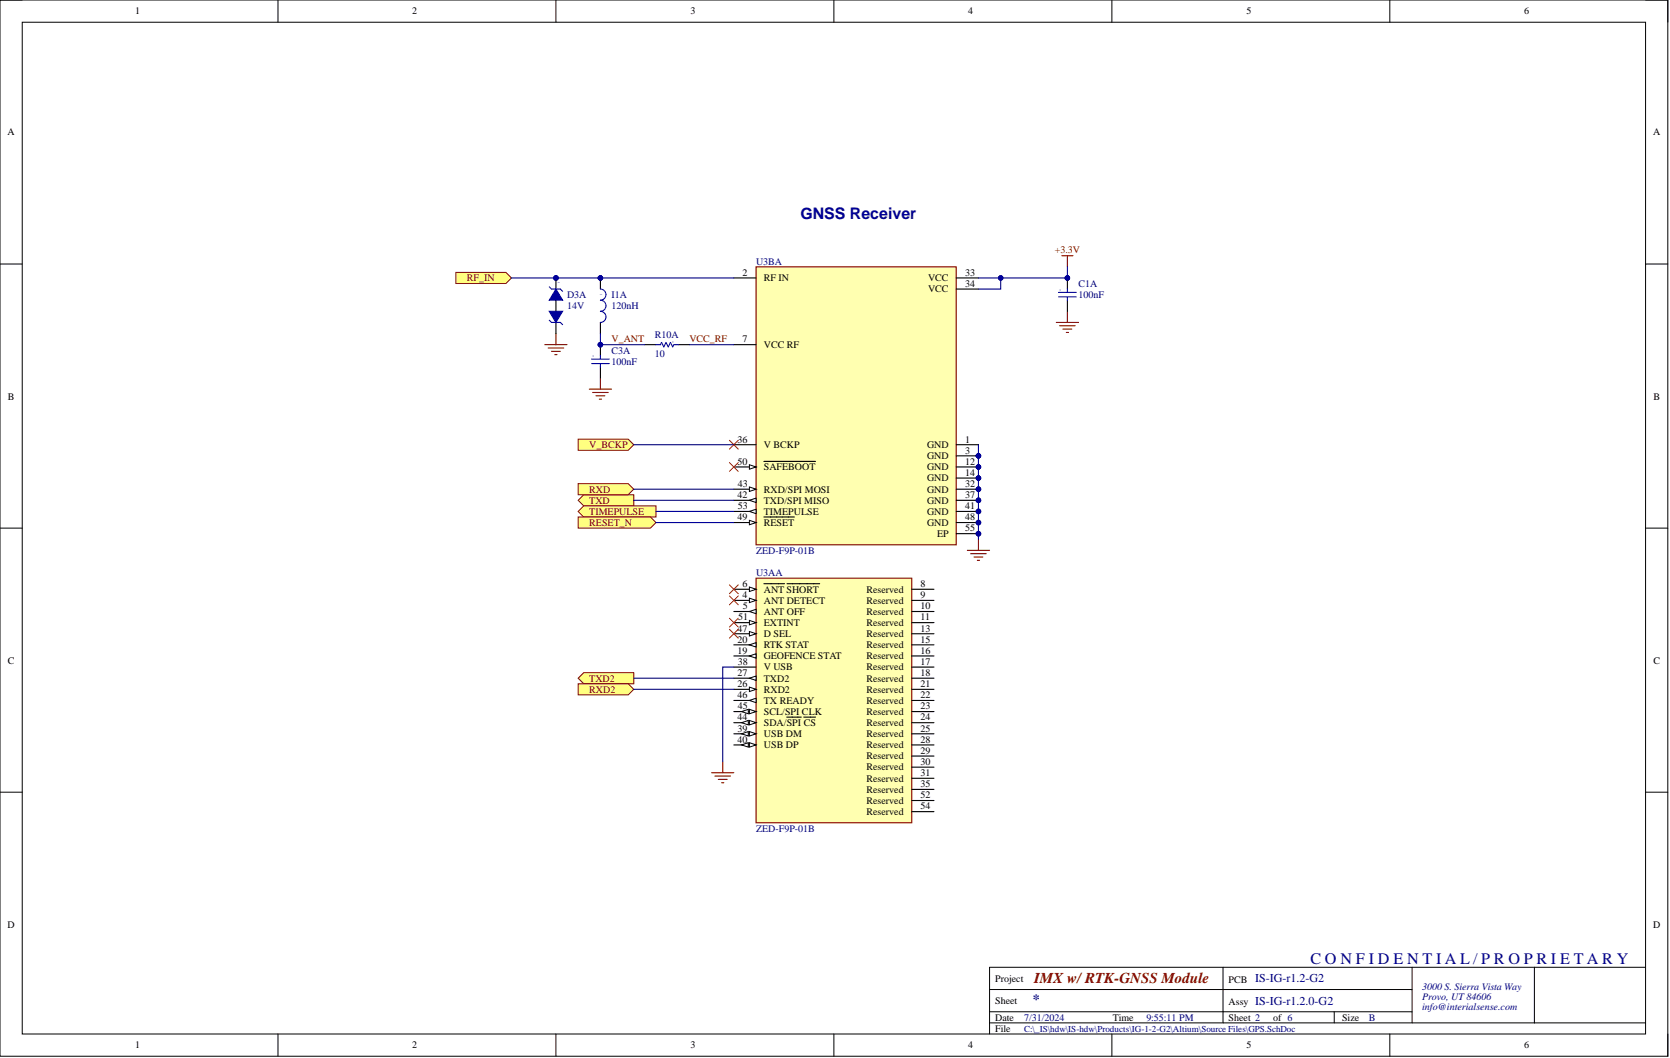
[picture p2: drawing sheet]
<svg xmlns="http://www.w3.org/2000/svg" width="381mm" height="241mm" viewBox="0 0 381 241" stroke-linecap="round" stroke-linejoin="round" font-family="sans-serif">
<g fill="none" stroke="#000" stroke-width=".23">
<path d="M0 0h380.5v240.9h-380.5zM0 0h5.1M5.1 5.1h370.3v230.7h-370.3zM63.4 0v5.1M126.8 0v5.1M190.2 0v5.1M253.7 0v5.1M317.1 0v5.1M375.4 0h5.1v5.1M0 60.2h5.1M375.4 60.2h5.1M0 120.4h5.1"/>
<path d="M375.4 120.4h5.1M0 180.7h5.1M375.4 180.7h5.1M63.4 235.8v5.1M126.8 235.8v5.1M190.2 235.8v5.1M225.8 225.7h96.4M225.8 233.3h149.6M225.8 230.8h96.4M253.7 235.8v5.1M279 220.6v12.7M304.4 230.8v2.5"/>
<path d="M317.1 235.8v5.1M322.2 220.6v12.7M350.1 220.6v12.7M375.4 220.6h-149.6v15.2M380.5 235.8v5.1"/>
</g>
<circle cx="137" cy="63.4" r=".51" fill="#000080"/>
<circle cx="137" cy="63.4" r=".51" fill="none" stroke="#000080" stroke-width=".23"/>
<path d="M137 63.4v2.5" fill="none" stroke="#000" stroke-width=".25"/>
<circle cx="137" cy="63.4" r=".51" fill="#000080"/>
<circle cx="137" cy="63.4" r=".51" fill="none" stroke="#000080" stroke-width=".23"/>
<path d="M137 73.5v2.6M147.1 78.6h2.6M154.7 78.6h2.6" fill="none" stroke="#000" stroke-width=".25"/>
<path d="M137 65.9a1.27 1.27 0 0 1 1.2 1.3 1.27 1.27 0 0 1-1.2 1.3 1.27 1.27 0 0 1 1.2 1.2 1.27 1.27 0 0 1-1.2 1.3 1.27 1.27 0 0 1 1.2 1.3 1.27 1.27 0 0 1-1.2 1.2M149.7 78.6h1l.2-.5 .5 1 .5-1 .6 1 .5-1 .5 1 .2-.5h1" fill="none" stroke="#00f" stroke-width=".25"/>
<path d="M134.4 88.8h5.1M135.2 89.5h3.6M136 90.3h2M136.7 91h.5M137 86.2v2.6" fill="none" stroke="#800000" stroke-width=".25"/>
<path d="M104 62.1h11.4l1.3 1.3-1.3 1.3h-11.4z" fill-rule="evenodd" fill="#ffff80"/>
<path d="M104 62.1h11.4l1.3 1.3-1.3 1.3h-11.4z" fill="none" stroke="#800000" stroke-width=".23"/>
<path d="M131.9 114.1l1.3-1.3h11.4v2.6h-11.4z" fill-rule="evenodd" fill="#ffff80"/>
<path d="M131.9 114.1l1.3-1.3h11.4v2.6h-11.4z" fill="none" stroke="#800000" stroke-width=".23"/>
<path d="M131.9 116.6l1.3-1.2h16.5v2.5h-16.5z" fill-rule="evenodd" fill="#ffff80"/>
<path d="M131.9 116.6l1.3-1.2h16.5v2.5h-16.5z" fill="none" stroke="#800000" stroke-width=".23"/>
<path d="M131.9 100.2h11.4l1.3 1.2-1.3 1.3h-11.4z" fill-rule="evenodd" fill="#ffff80"/>
<path d="M131.9 100.2h11.4l1.3 1.2-1.3 1.3h-11.4z" fill="none" stroke="#800000" stroke-width=".23"/>
<path d="M124.3 78.6h5.1M125.1 79.4h3.5M126.8 76.1v2.5M125.8 80.1h2M126.6 80.9h.5" fill="none" stroke="#800000" stroke-width=".25"/>
<circle cx="126.8" cy="63.4" r=".51" fill="#000080"/>
<circle cx="126.8" cy="63.4" r=".51" fill="none" stroke="#000080" stroke-width=".23"/>
<path d="M126.8 63.4v2.5" fill="none" stroke="#000" stroke-width=".25"/>
<circle cx="126.8" cy="63.4" r=".51" fill="#000080"/>
<circle cx="126.8" cy="63.4" r=".51" fill="none" stroke="#000080" stroke-width=".23"/>
<path d="M126.8 73.5v2.6" fill="none" stroke="#000" stroke-width=".25"/>
<path d="M125.3 71h3.1l-1.6 2.5z" fill="#00f"/>
<path d="M125.3 71h3.1l-1.6 2.5zM125.3 73l.5 .5h2l.6 .5" fill="none" stroke="#00f" stroke-width=".25"/>
<path d="M126.8 65.9l1.6 2.6h-3.1z" fill="#00f"/>
<path d="M125.3 65.4l.5 .5h2l.6 .5M126.8 65.9l1.6 2.6h-3.1z" fill="none" stroke="#00f" stroke-width=".25"/>
<path d="M126.8 68.5v2.5" fill="none" stroke="#000" stroke-width=".25"/>
<path d="M131.9 110.3h11.4l1.3 1.3-1.3 1.2h-11.4z" fill-rule="evenodd" fill="#ffff80"/>
<path d="M131.9 110.3h11.4l1.3 1.3-1.3 1.2h-11.4z" fill="none" stroke="#800000" stroke-width=".23"/>
<path d="M241 73.5h5.1M241.7 74.3h3.6M242.5 75.1h2M243.3 75.8h.5M243.5 71v2.5" fill="none" stroke="#800000" stroke-width=".25"/>
<circle cx="137" cy="78.6" r=".51" fill="#000080"/>
<circle cx="137" cy="78.6" r=".51" fill="none" stroke="#000080" stroke-width=".23"/>
<path d="M137 78.6v2.5" fill="none" stroke="#000" stroke-width=".25"/>
<circle cx="137" cy="78.6" r=".51" fill="#000080"/>
<circle cx="137" cy="78.6" r=".51" fill="none" stroke="#000080" stroke-width=".23"/>
<path d="M137 83.7v2.5" fill="none" stroke="#000" stroke-width=".25"/>
<path d="M135 82.9h4M135 81.9h4M137 81.1v.8M137 82.9v.8" fill="none" stroke="#00f" stroke-width=".25"/>
<path d="M131.9 117.9h16.5l1.3 1.3-1.3 1.2h-16.5z" fill-rule="evenodd" fill="#ffff80"/>
<path d="M131.9 117.9h16.5l1.3 1.3-1.3 1.2h-16.5z" fill="none" stroke="#800000" stroke-width=".23"/>
<circle cx="243.5" cy="63.4" r=".51" fill="#000080"/>
<circle cx="243.5" cy="63.4" r=".51" fill="none" stroke="#000080" stroke-width=".23"/>
<path d="M243.5 63.4v2.5" fill="none" stroke="#000" stroke-width=".25"/>
<circle cx="243.5" cy="63.4" r=".51" fill="#000080"/>
<circle cx="243.5" cy="63.4" r=".51" fill="none" stroke="#000080" stroke-width=".23"/>
<path d="M243.5 68.5v2.5" fill="none" stroke="#000" stroke-width=".25"/>
<path d="M241.5 67.7h4M241.5 66.7h4M243.5 65.9v.8M243.5 67.7v.8" fill="none" stroke="#00f" stroke-width=".25"/>
<path d="M172.5 131.9h35.5v55.7h-35.5z" fill-rule="evenodd" fill="#ffffb0"/>
<path d="M172.5 131.9h35.5v55.7h-35.5z" fill="none" stroke="#800000" stroke-width=".25"/>
<g fill="none" stroke="#000" stroke-width=".25">
<path d="M167.4 136.9h5.1M208 134.4h5.1M208 136.9h5.1M208 139.5h5.1M208 142h5.1M208 144.5h5.1M208 147.1h5.1M208 149.6h5.1M208 152.1h5.1M208 154.7h5.1M208 157.2h5.1M208 159.8h5.1"/>
<path d="M208 162.3h5.1M208 164.8h5.1M208 167.4h5.1M208 169.9h5.1M208 172.4h5.1M208 175h5.1M208 177.5h5.1M208 180h5.1M208 182.6h5.1M208 185.1h5.1"/>
</g>
<path d="M171 136.4l1.5 .5-1.5 .5z" fill="#f8fcff"/>
<path d="M171 136.4l1.5 .5-1.5 .5z" fill="none" stroke="#000" stroke-width=".23"/>
<path d="M167.4 139.5h5.1" fill="none" stroke="#000" stroke-width=".25"/>
<path d="M171 139.5l1.5-.5v1z" fill="#f8fcff"/>
<path d="M171 139.5l1.5-.5v1z" fill="none" stroke="#000" stroke-width=".23"/>
<path d="M167.4 157.2h5.1" fill="none" stroke="#000" stroke-width=".25"/>
<path d="M171 156.7l1.5 .5-1.5 .5z" fill="#f8fcff"/>
<path d="M171 156.7l1.5 .5-1.5 .5z" fill="none" stroke="#000" stroke-width=".23"/>
<path d="M167.4 154.7h5.1" fill="none" stroke="#000" stroke-width=".25"/>
<path d="M171 154.7l1.5-.5v1z" fill="#f8fcff"/>
<path d="M171 154.7l1.5-.5v1z" fill="none" stroke="#000" stroke-width=".23"/>
<path d="M167.4 167.4h5.1" fill="none" stroke="#000" stroke-width=".25"/>
<path d="M171 166.9l1.5 .5-1.5 .5z" fill="#f8fcff"/>
<path d="M171 166.9l1.5 .5-1.5 .5z" fill="none" stroke="#000" stroke-width=".23"/>
<path d="M169.2 167.4l1.5-.5v1z" fill="#f8fcff"/>
<path d="M169.2 167.4l1.5-.5v1z" fill="none" stroke="#000" stroke-width=".23"/>
<path d="M167.4 169.9h5.1" fill="none" stroke="#000" stroke-width=".25"/>
<path d="M171 169.4l1.5 .5-1.5 .5z" fill="#f8fcff"/>
<path d="M171 169.4l1.5 .5-1.5 .5z" fill="none" stroke="#000" stroke-width=".23"/>
<path d="M169.2 169.9l1.5-.5v1z" fill="#f8fcff"/>
<path d="M169.2 169.9l1.5-.5v1z" fill="none" stroke="#000" stroke-width=".23"/>
<path d="M167.4 134.4h5.1" fill="none" stroke="#000" stroke-width=".25"/>
<path d="M171 133.9l1.5 .5-1.5 .5z" fill="#f8fcff"/>
<path d="M171 133.9l1.5 .5-1.5 .5z" fill="none" stroke="#000" stroke-width=".23"/>
<path d="M174.3 133.1h4.7M179.6 133.1h7.4M167.4 144.5h5.1" fill="none" stroke="#000" stroke-width=".25"/>
<path d="M171 144l1.5 .5-1.5 .5z" fill="#f8fcff"/>
<path d="M171 144l1.5 .5-1.5 .5z" fill="none" stroke="#000" stroke-width=".23"/>
<path d="M167.4 142h5.1" fill="none" stroke="#000" stroke-width=".25"/>
<path d="M171 141.5l1.5 .5-1.5 .5z" fill="#f8fcff"/>
<path d="M171 141.5l1.5 .5-1.5 .5z" fill="none" stroke="#000" stroke-width=".23"/>
<path d="M167.4 149.6h5.1" fill="none" stroke="#000" stroke-width=".25"/>
<path d="M171 149.6l1.5-.5v1z" fill="#f8fcff"/>
<path d="M171 149.6l1.5-.5v1z" fill="none" stroke="#000" stroke-width=".23"/>
<path d="M167.4 147.1h5.1" fill="none" stroke="#000" stroke-width=".25"/>
<path d="M171 147.1l1.5-.5v1z" fill="#f8fcff"/>
<path d="M171 147.1l1.5-.5v1z" fill="none" stroke="#000" stroke-width=".23"/>
<path d="M167.4 162.3h5.1" fill="none" stroke="#000" stroke-width=".25"/>
<path d="M171 161.8l1.5 .5-1.5 .5z" fill="#f8fcff"/>
<path d="M171 161.8l1.5 .5-1.5 .5z" fill="none" stroke="#000" stroke-width=".23"/>
<path d="M169.2 162.3l1.5-.5v1z" fill="#f8fcff"/>
<path d="M169.2 162.3l1.5-.5v1z" fill="none" stroke="#000" stroke-width=".23"/>
<path d="M167.4 164.8h5.1" fill="none" stroke="#000" stroke-width=".25"/>
<path d="M171 164.3l1.5 .5-1.5 .5z" fill="#f8fcff"/>
<path d="M171 164.3l1.5 .5-1.5 .5z" fill="none" stroke="#000" stroke-width=".23"/>
<path d="M169.2 164.8l1.5-.5v1z" fill="#f8fcff"/>
<path d="M169.2 164.8l1.5-.5v1z" fill="none" stroke="#000" stroke-width=".23"/>
<path d="M167.4 159.8h5.1M179.5 163.6h3.3M183.4 163.6h2.7" fill="none" stroke="#000" stroke-width=".25"/>
<path d="M171 159.8l1.5-.6v1.1z" fill="#f8fcff"/>
<path d="M171 159.8l1.5-.6v1.1z" fill="none" stroke="#000" stroke-width=".23"/>
<path d="M167.4 152.1h5.1" fill="none" stroke="#000" stroke-width=".25"/>
<circle cx="223.2" cy="121.7" r=".51" fill="#000080"/>
<circle cx="223.2" cy="121.7" r=".51" fill="none" stroke="#000080" stroke-width=".23"/>
<circle cx="223.2" cy="104" r=".51" fill="#000080"/>
<circle cx="223.2" cy="104" r=".51" fill="none" stroke="#000080" stroke-width=".23"/>
<circle cx="223.2" cy="106.5" r=".51" fill="#000080"/>
<circle cx="223.2" cy="106.5" r=".51" fill="none" stroke="#000080" stroke-width=".23"/>
<circle cx="223.2" cy="109" r=".51" fill="#000080"/>
<circle cx="223.2" cy="109" r=".51" fill="none" stroke="#000080" stroke-width=".23"/>
<circle cx="223.2" cy="111.6" r=".51" fill="#000080"/>
<circle cx="223.2" cy="111.6" r=".51" fill="none" stroke="#000080" stroke-width=".23"/>
<circle cx="223.2" cy="114.1" r=".51" fill="#000080"/>
<circle cx="223.2" cy="114.1" r=".51" fill="none" stroke="#000080" stroke-width=".23"/>
<circle cx="223.2" cy="116.6" r=".51" fill="#000080"/>
<circle cx="223.2" cy="116.6" r=".51" fill="none" stroke="#000080" stroke-width=".23"/>
<circle cx="223.2" cy="119.2" r=".51" fill="#000080"/>
<circle cx="223.2" cy="119.2" r=".51" fill="none" stroke="#000080" stroke-width=".23"/>
<path d="M172.5 60.9h45.7v63.4h-45.7z" fill-rule="evenodd" fill="#ffffb0"/>
<path d="M172.5 60.9h45.7v63.4h-45.7z" fill="none" stroke="#800000" stroke-width=".25"/>
<path d="M167.4 111.6h5.1" fill="none" stroke="#000" stroke-width=".25"/>
<path d="M171 111.1l1.5 .5-1.5 .5z" fill="#f8fcff"/>
<path d="M171 111.1l1.5 .5-1.5 .5z" fill="none" stroke="#000" stroke-width=".23"/>
<path d="M167.4 114.1h5.1" fill="none" stroke="#000" stroke-width=".25"/>
<path d="M171 114.1l1.5-.5v1z" fill="#f8fcff"/>
<path d="M171 114.1l1.5-.5v1z" fill="none" stroke="#000" stroke-width=".23"/>
<path d="M167.4 119.2h5.1" fill="none" stroke="#000" stroke-width=".25"/>
<path d="M171 118.7l1.5 .5-1.5 .5z" fill="#f8fcff"/>
<path d="M171 118.7l1.5 .5-1.5 .5z" fill="none" stroke="#000" stroke-width=".23"/>
<path d="M167.4 106.5h5.1M174.3 117.9h6.9" fill="none" stroke="#000" stroke-width=".25"/>
<path d="M171 106l1.5 .5-1.5 .5z" fill="#f8fcff"/>
<path d="M171 106l1.5 .5-1.5 .5z" fill="none" stroke="#000" stroke-width=".23"/>
<path d="M167.4 63.4h5.1M167.4 116.6h5.1M174.3 105.2h11.8" fill="none" stroke="#000" stroke-width=".25"/>
<path d="M171 116.6l1.5-.5v1.1z" fill="#f8fcff"/>
<path d="M171 116.6l1.5-.5v1.1z" fill="none" stroke="#000" stroke-width=".23"/>
<path d="M167.4 78.6h5.1M218.2 63.4h5M218.2 65.9h5M167.4 101.4h5.1M218.2 121.7h5" fill="none" stroke="#000" stroke-width=".25"/>
<circle cx="223.2" cy="121.7" r=".51" fill="#000080"/>
<circle cx="223.2" cy="121.7" r=".51" fill="none" stroke="#000080" stroke-width=".23"/>
<path d="M218.2 101.4h5M218.2 104h5" fill="none" stroke="#000" stroke-width=".25"/>
<circle cx="223.2" cy="104" r=".51" fill="#000080"/>
<circle cx="223.2" cy="104" r=".51" fill="none" stroke="#000080" stroke-width=".23"/>
<path d="M218.2 106.5h5" fill="none" stroke="#000" stroke-width=".25"/>
<circle cx="223.2" cy="106.5" r=".51" fill="#000080"/>
<circle cx="223.2" cy="106.5" r=".51" fill="none" stroke="#000080" stroke-width=".23"/>
<path d="M218.2 109h5" fill="none" stroke="#000" stroke-width=".25"/>
<circle cx="223.2" cy="109" r=".51" fill="#000080"/>
<circle cx="223.2" cy="109" r=".51" fill="none" stroke="#000080" stroke-width=".23"/>
<path d="M218.2 111.6h5" fill="none" stroke="#000" stroke-width=".25"/>
<circle cx="223.2" cy="111.6" r=".51" fill="#000080"/>
<circle cx="223.2" cy="111.6" r=".51" fill="none" stroke="#000080" stroke-width=".23"/>
<path d="M218.2 114.1h5" fill="none" stroke="#000" stroke-width=".25"/>
<circle cx="223.2" cy="114.1" r=".51" fill="#000080"/>
<circle cx="223.2" cy="114.1" r=".51" fill="none" stroke="#000080" stroke-width=".23"/>
<path d="M218.2 116.6h5" fill="none" stroke="#000" stroke-width=".25"/>
<circle cx="223.2" cy="116.6" r=".51" fill="#000080"/>
<circle cx="223.2" cy="116.6" r=".51" fill="none" stroke="#000080" stroke-width=".23"/>
<path d="M218.2 119.2h5" fill="none" stroke="#000" stroke-width=".25"/>
<circle cx="223.2" cy="119.2" r=".51" fill="#000080"/>
<circle cx="223.2" cy="119.2" r=".51" fill="none" stroke="#000080" stroke-width=".23"/>
<path d="M242.3 58.3h2.5M243.5 58.3v2.6M220.7 125.5h5.1M221.5 126.3h3.5M222.2 127h2M223 127.8h.5M223.2 123v2.5M162.3 176.2h5.1M163.1 177h3.6M163.9 177.8h2M164.6 178.5h.5M164.9 173.7v2.5" fill="none" stroke="#800000" stroke-width=".25"/>
<path d="M166.4 105.5l2 2M166.4 100.4l2 2M168.4 105.5l-2 2M168.4 100.4l-2 2M166.4 133.4l2 2M166.4 135.9l2 2M168.4 133.4l-2 2M168.4 135.9l-2 2M166.4 141l2 2M166.4 143.5l2 2.1M168.4 141l-2 2M168.4 143.5l-2 2.1" fill="none" stroke="#f00" stroke-width=".23"/>
<path d="M131.9 154.7l1.3-1.3h11.4v2.5h-11.4z" fill-rule="evenodd" fill="#ffff80"/>
<path d="M131.9 154.7l1.3-1.3h11.4v2.5h-11.4z" fill="none" stroke="#800000" stroke-width=".23"/>
<path d="M131.9 155.9h11.4l1.3 1.3-1.3 1.3h-11.4z" fill-rule="evenodd" fill="#ffff80"/>
<path d="M131.9 155.9h11.4l1.3 1.3-1.3 1.3h-11.4z" fill="none" stroke="#800000" stroke-width=".23"/>
<path d="M223.2 101.4v21.6" fill="none" stroke="#000080" stroke-width=".25"/>
<circle cx="223.2" cy="121.7" r=".51" fill="#000080"/>
<circle cx="223.2" cy="121.7" r=".51" fill="none" stroke="#000080" stroke-width=".23"/>
<circle cx="223.2" cy="119.2" r=".51" fill="#000080"/>
<circle cx="223.2" cy="119.2" r=".51" fill="none" stroke="#000080" stroke-width=".23"/>
<circle cx="223.2" cy="116.6" r=".51" fill="#000080"/>
<circle cx="223.2" cy="116.6" r=".51" fill="none" stroke="#000080" stroke-width=".23"/>
<circle cx="223.2" cy="114.1" r=".51" fill="#000080"/>
<circle cx="223.2" cy="114.1" r=".51" fill="none" stroke="#000080" stroke-width=".23"/>
<circle cx="223.2" cy="111.6" r=".51" fill="#000080"/>
<circle cx="223.2" cy="111.6" r=".51" fill="none" stroke="#000080" stroke-width=".23"/>
<circle cx="223.2" cy="109" r=".51" fill="#000080"/>
<circle cx="223.2" cy="109" r=".51" fill="none" stroke="#000080" stroke-width=".23"/>
<circle cx="223.2" cy="106.5" r=".51" fill="#000080"/>
<circle cx="223.2" cy="106.5" r=".51" fill="none" stroke="#000080" stroke-width=".23"/>
<circle cx="223.2" cy="104" r=".51" fill="#000080"/>
<circle cx="223.2" cy="104" r=".51" fill="none" stroke="#000080" stroke-width=".23"/>
<path d="M116.7 63.4h50.7" fill="none" stroke="#000080" stroke-width=".25"/>
<circle cx="126.8" cy="63.4" r=".51" fill="#000080"/>
<circle cx="126.8" cy="63.4" r=".51" fill="none" stroke="#000080" stroke-width=".23"/>
<circle cx="137" cy="63.4" r=".51" fill="#000080"/>
<circle cx="137" cy="63.4" r=".51" fill="none" stroke="#000080" stroke-width=".23"/>
<path d="M137 76.1v2.5h10.1" fill="none" stroke="#000080" stroke-width=".25"/>
<circle cx="137" cy="78.6" r=".51" fill="#000080"/>
<circle cx="137" cy="78.6" r=".51" fill="none" stroke="#000080" stroke-width=".23"/>
<path d="M228.3 63.4v2.5h-5.1M144.6 114.1h22.8M144.6 111.6h22.8M144.6 101.4h22.8M149.7 119.2h17.7M149.7 116.6h17.7" fill="none" stroke="#000080" stroke-width=".25"/>
<circle cx="228.3" cy="63.4" r=".51" fill="#000080"/>
<circle cx="228.3" cy="63.4" r=".51" fill="none" stroke="#000080" stroke-width=".23"/>
<path d="M157.3 78.6h10.1M243.5 60.9v2.5h-20.3M167.4 152.1h-2.5v21.6" fill="none" stroke="#000080" stroke-width=".25"/>
<circle cx="228.3" cy="63.4" r=".51" fill="#000080"/>
<circle cx="228.3" cy="63.4" r=".51" fill="none" stroke="#000080" stroke-width=".23"/>
<circle cx="243.5" cy="63.4" r=".51" fill="#000080"/>
<circle cx="243.5" cy="63.4" r=".51" fill="none" stroke="#000080" stroke-width=".23"/>
<path d="M144.6 157.2h22.8M144.6 154.7h22.8" fill="none" stroke="#000080" stroke-width=".25"/>
<text font-size="3.7" fill="#000080" x="298.9" y="219.8">C O N F I D E N T I A L / P R O P R I E T A R Y</text>
<text font-size="3.6" fill="#000080" x="182.6" y="50">GNSS Receiver</text>
<text font-size="3.4" fill="#800000" x="235.9" y="224.2">IMX w/ RTK-GNSS Module</text>
<text font-size="3.2" fill="#000080" x="235.7" y="229.1">*</text>
<g font-size="2.7" fill="#000080">
<text x="286.4" y="224.1">IS-IG-r1.2-G2</text>
<text x="286.4" y="229.1">IS-IG-r1.2.0-G2</text>
</g>
<g font-size="2.3">
<text x="30.9" y="3.3">1</text>
<text x="94.1" y="3.3">2</text>
<text x="157.6" y="3.3">3</text>
<text x="220.9" y="3.3">4</text>
<text x="284.4" y="3.3">5</text>
<text x="347.7" y="3.3">6</text>
<text x="1.7" y="30.9">A</text>
<text x="377.2" y="30.9">A</text>
<text x="169.4" y="62.9">2</text>
<text x="174.3" y="64.2">RF IN</text>
<text x="211.7" y="64.2">VCC</text>
<text x="220.2" y="62.9">33</text>
<text x="220.2" y="65.4">34</text>
<text x="211.7" y="66.7">VCC</text>
<text x="169.4" y="78.1">7</text>
<text x="174.3" y="79.4">VCC RF</text>
<text x="1.8" y="91.1">B</text>
<text x="377.2" y="91.1">B</text>
<text x="168.3" y="100.9">36</text>
<text x="220.2" y="100.9">1</text>
<text x="168.3" y="106">50</text>
<text x="174.3" y="107.3">SAFEBOOT</text>
<text x="174.3" y="102.2">V BCKP</text>
<text x="211.5" y="102.2">GND</text>
<text x="211.5" y="104.7">GND</text>
<text x="211.5" y="107.3">GND</text>
<text x="220.2" y="103.5">3</text>
<text x="220.2" y="106">12</text>
<text x="168.3" y="113.6">42</text>
<text x="168.3" y="111.1">43</text>
<text x="174.3" y="112.3">RXD/SPI MOSI</text>
<text x="211.5" y="109.8">GND</text>
<text x="211.5" y="112.3">GND</text>
<text x="220.2" y="108.5">14</text>
<text x="220.2" y="111.1">32</text>
<text x="220.2" y="113.6">37</text>
<text x="168.3" y="118.7">49</text>
<text x="168.3" y="116.1">53</text>
<text x="174.3" y="114.9">TXD/SPI MISO</text>
<text x="174.3" y="119.9">RESET</text>
<text x="174.3" y="117.4">TIMEPULSE</text>
<text x="211.5" y="114.9">GND</text>
<text x="211.5" y="117.4">GND</text>
<text x="211.5" y="119.9">GND</text>
<text x="220.2" y="116.1">41</text>
<text x="220.2" y="118.7">48</text>
<text x="213.8" y="122.5">EP</text>
<text x="220.2" y="121.2">55</text>
<text x="169.4" y="136.4">4</text>
<text x="169.4" y="133.9">6</text>
<text x="174.3" y="137.7">ANT DETECT</text>
<text x="174.3" y="135.2">ANT SHORT</text>
<text x="197.7" y="135.2">Reserved</text>
<text x="197.7" y="137.7">Reserved</text>
<text x="210" y="133.9">8</text>
<text x="210" y="136.4">9</text>
<text x="168.4" y="141.5">51</text>
<text x="169.4" y="139">5</text>
<text x="174.3" y="140.2">ANT OFF</text>
<text x="174.3" y="142.8">EXTINT</text>
<text x="197.7" y="140.2">Reserved</text>
<text x="197.7" y="142.8">Reserved</text>
<text x="210" y="139">10</text>
<text x="210" y="141.5">11</text>
<text x="168.3" y="144">47</text>
<text x="168.3" y="149.1">19</text>
<text x="168.3" y="146.6">20</text>
<text x="174.3" y="145.3">D SEL</text>
<text x="174.3" y="147.8">RTK STAT</text>
<text x="197.7" y="145.3">Reserved</text>
<text x="197.7" y="147.8">Reserved</text>
<text x="210" y="144">13</text>
<text x="210" y="146.6">15</text>
<text x="210" y="149.1">16</text>
<text x="1.8" y="151.3">C</text>
<text x="168.3" y="154.2">27</text>
<text x="168.3" y="151.6">38</text>
<text x="174.3" y="155.4">TXD2</text>
<text x="174.3" y="150.4">GEOFENCE STAT</text>
<text x="174.3" y="152.9">V USB</text>
<text x="197.7" y="150.4">Reserved</text>
<text x="197.7" y="152.9">Reserved</text>
<text x="197.7" y="155.4">Reserved</text>
<text x="210" y="151.6">17</text>
<text x="210" y="154.2">18</text>
<text x="377.2" y="151.3">C</text>
<text x="168.3" y="156.7">26</text>
<text x="168.3" y="159.2">46</text>
<text x="168.3" y="161.8">45</text>
<text x="174.3" y="158">RXD2</text>
<text x="174.3" y="160.5">TX READY</text>
<text x="197.7" y="158">Reserved</text>
<text x="197.7" y="160.5">Reserved</text>
<text x="210" y="156.7">21</text>
<text x="210" y="159.2">22</text>
<text x="210" y="161.8">23</text>
<text x="168.3" y="166.9">39</text>
<text x="168.3" y="164.3">44</text>
<text x="174.3" y="163">SCL/SPI CLK</text>
<text x="174.3" y="165.6">SDA/SPI CS</text>
<text x="197.7" y="163">Reserved</text>
<text x="197.7" y="165.6">Reserved</text>
<text x="210" y="164.3">24</text>
<text x="210" y="166.9">25</text>
<text x="168.3" y="169.4">40</text>
<text x="174.3" y="168.1">USB DM</text>
<text x="174.3" y="170.7">USB DP</text>
<text x="197.7" y="168.1">Reserved</text>
<text x="197.7" y="170.7">Reserved</text>
<text x="197.7" y="173.2">Reserved</text>
<text x="210" y="169.4">28</text>
<text x="210" y="171.9">29</text>
<text x="197.7" y="175.7">Reserved</text>
<text x="197.7" y="178.3">Reserved</text>
<text x="210" y="174.5">30</text>
<text x="210" y="177">31</text>
<text x="210" y="179.5">35</text>
<text x="197.7" y="180.8">Reserved</text>
<text x="197.7" y="183.3">Reserved</text>
<text x="197.7" y="185.9">Reserved</text>
<text x="210" y="182.1">52</text>
<text x="210" y="184.6">54</text>
<text x="1.7" y="211.6">D</text>
<text x="377.2" y="211.6">D</text>
<text x="227" y="223.9">Project</text>
<text x="280.3" y="224.2">PCB</text>
<text x="227" y="232.8">Date</text>
<text x="227" y="229">Sheet</text>
<text x="253.9" y="232.8">Time</text>
<text x="280.3" y="232.8">Sheet 2</text>
<text x="280.3" y="229.2">Assy</text>
<text x="290.4" y="232.8">of 6</text>
<text x="306.2" y="232.8">Size</text>
<text x="30.9" y="239.1">1</text>
<text x="94.1" y="239.1">2</text>
<text x="157.6" y="239.1">3</text>
<text x="220.9" y="239.1">4</text>
<text x="227" y="235.3">File</text>
<text x="284.4" y="239.1">5</text>
<text x="347.7" y="239.1">6</text>
</g>
<g font-size="2.3" fill="#800000">
<text x="240.6" y="57.8">+3.3V</text>
<text x="106.5" y="64.2">RF_IN</text>
<text x="139.5" y="78.1">V_ANT</text>
<text x="157.3" y="78.1">VCC_RF</text>
<text x="134.4" y="102.2">V_BCKP</text>
<text x="134.4" y="112.3">RXD</text>
<text x="134.4" y="114.9">TXD</text>
<text x="134.4" y="117.4">TIMEPULSE</text>
<text x="134.4" y="119.9">RESET_N</text>
<text x="134.4" y="155.4">TXD2</text>
<text x="134.4" y="158">RXD2</text>
</g>
<g font-size="2.3" fill="#000080">
<text x="172.5" y="60.4">U3BA</text>
<text x="246.1" y="65.4">C1A</text>
<text x="129.4" y="70.5">14V</text>
<text x="129.4" y="68">D3A</text>
<text x="139.5" y="70.5">120nH</text>
<text x="139.5" y="68">I1A</text>
<text x="246.1" y="68">100nF</text>
<text x="149.4" y="77.1">R10A</text>
<text x="139.5" y="83.2">100nF</text>
<text x="139.5" y="80.6">C3A</text>
<text x="149.4" y="81.4">10</text>
<text x="172.5" y="131.4">U3AA</text>
<text x="172.5" y="126.3">ZED-F9P-01B</text>
<text x="172.5" y="189.7">ZED-F9P-01B</text>
<text x="324.4" y="225.7">3000 S. Sierra Vista Way</text>
<text x="233.6" y="232.8">7/31/2024</text>
<text x="261.5" y="232.8">9:55:11 PM</text>
<text x="312.3" y="232.8">B</text>
<text x="324.4" y="228">Provo, UT 84606</text>
<text x="324.4" y="230.4">info@interialsense.com</text>
</g>
<text font-size="2.1" fill="#000080" x="233.6" y="235.4">C:\_IS\hdw\IS-hdw\Products\IG-1-2-G2\Altium\Source Files\GPS.SchDoc</text>
<g font-size=".7" fill="#000080">
<text x="127.3" y="64.4" transform="rotate(90 127.3 64.4)">1</text>
<text x="136.9" y="66.9" transform="rotate(90 136.9 66.9)">1</text>
<text x="241.7" y="66.3">1</text>
<text x="153.7" y="77.8" transform="rotate(-180 153.7 77.8)">1</text>
<text x="135.2" y="81.5">1</text>
</g>
</svg>
